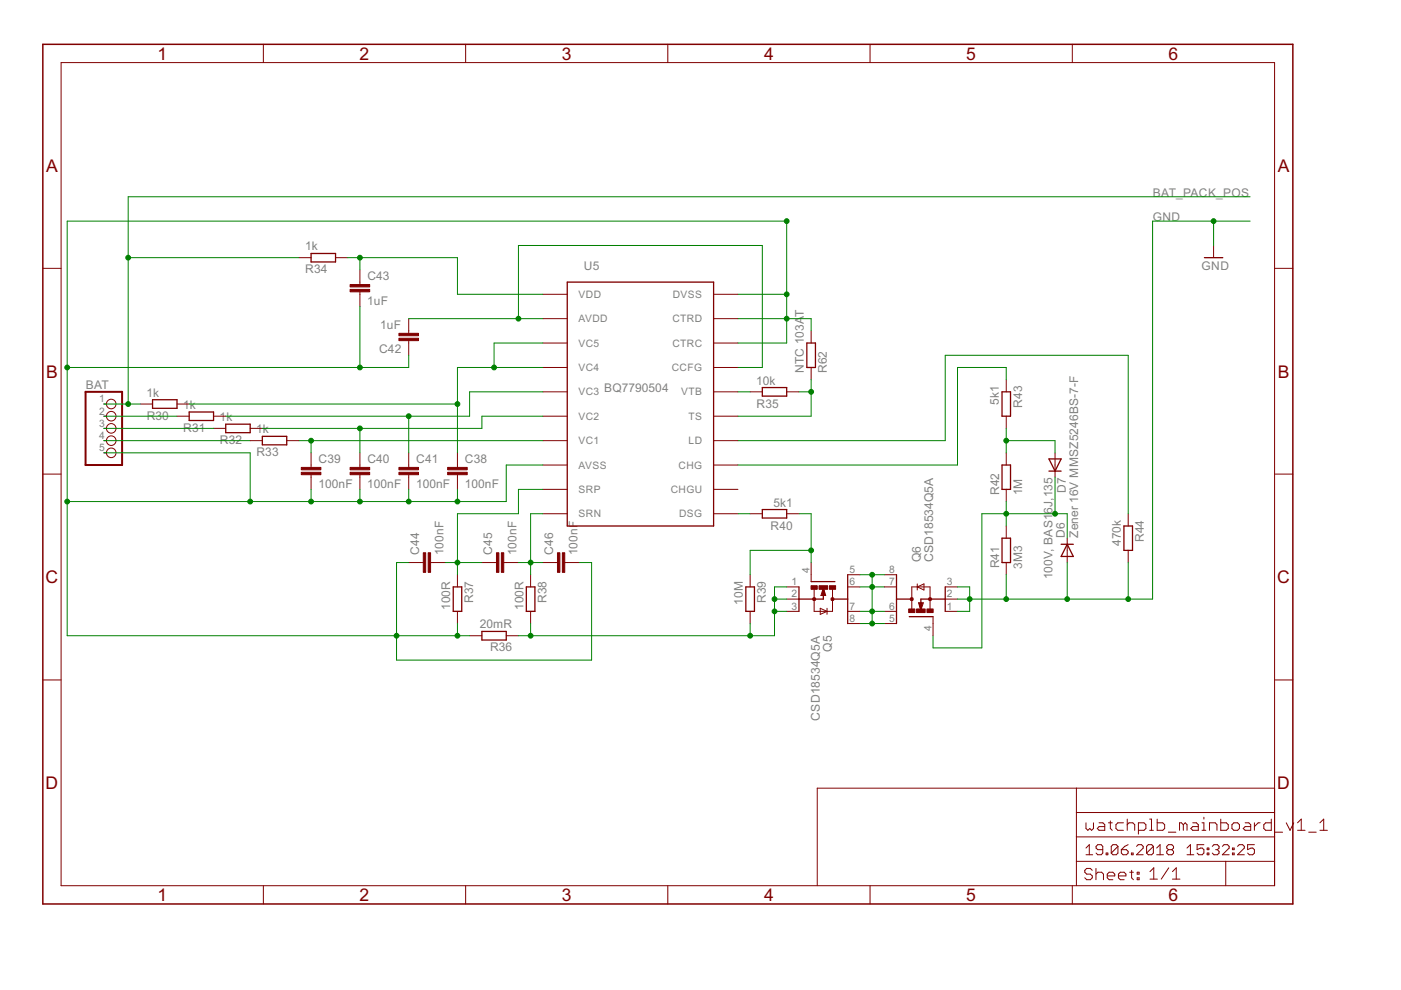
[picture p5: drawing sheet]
<svg xmlns="http://www.w3.org/2000/svg" width="297mm" height="210mm" viewBox="0 0 297 210" stroke-linecap="round" stroke-linejoin="round" font-family="sans-serif">
<g fill="none" stroke="#800000" stroke-width=".21">
<path d="M13 13.3h257.2v174.5h-257.2zM55.8 9.4v3.9M98.7 9.4v3.9M141.6 9.4v3.9M184.5 9.4v3.9M227.4 9.4v3.9M9.1 56.9h3.9M63.4 54.6h2.6M71.1 54.6h2.6M76.3 57.2v3.1M257.3 52v2.6M270.2 56.9h3.9"/>
<path d="M76.3 61.9v3.1M86.7 67.6v3.1M86.7 72.2v3.1M115.1 62.4h5.2M115.1 67.6h5.2M115.1 72.7h5.2M115.1 77.9h5.2M151.3 62.4h5.2M151.3 67.6h5.2M151.3 72.7h5.2M151.3 77.9h5.2M172 70.1v2.6"/>
<path d="M172 77.9v2.6M22 88.2h.6M22 93.4h.6M22 85.7h.6M22 90.8h.6M22 96h.6M29.8 85.7h2.5M37.5 88.2h2.6M37.5 85.7h2.6M45.3 88.2h2.6M45.3 90.8h2.6M53 93.4h2.6"/>
<path d="M53 90.8h2.6M60.8 93.4h2.6M66 96v3.1M76.3 96v3.1M86.7 96v3.1M97 96v3.1M115.1 83.1h5.2M115.1 88.2h5.2M115.1 93.4h5.2M115.1 98.6h5.2M151.3 83.1h5.2M151.3 88.2h5.2"/>
<path d="M151.3 93.4h5.2M151.3 98.6h5.2M159 83.1h2.6M166.8 83.1h2.6M213.3 80.5v2.6M213.3 88.2v2.6M213.3 96v2.6M223.7 96v5.2M9.1 100.5h3.9M66 100.7v3.1M76.3 100.7v3.1M86.7 100.7v3.1"/>
<path d="M86.7 119.3h3M91.3 119.3h3.1M97 100.7v3.1M102.2 119.3h3.1M106.8 119.3h3.1M115.1 103.8h5.2M115.1 108.9h5.2M115.1 119.3h3.1M119.7 119.3h3.2M151.3 103.8h5.2M151.3 108.9h5.2M159 108.9h2.6"/>
<path d="M166.8 108.9h2.6M172 119.3v4M213.3 103.8v2.5M213.3 111.5v2.6M213.3 119.3v2.6M226.3 114.1v5.2M239.2 108.9v2.6M239.2 116.7v2.6M270.2 100.5h3.9M97 121.9v2.5M97 129.6v2.6M99.6 134.8h2.6"/>
<path d="M107.3 134.8h2.6M112.5 121.9v2.5M112.5 129.6v2.6M159 121.9v2.5M159 129.6v2.6M166.8 127h2.6M166.8 129.6h2.6M166.8 124.4h2.6M172.5 127h.1M172.6 125v4.6h3.9v-4.6M173.9 129l1.4 .6-1.4 .7zM174.6 124.7l.5 1.6h-1z"/>
<path d="M174.6 124.7l.2 1.4M175.3 129v1.3M176.5 127h.1M179.7 129.6h2.6M179.7 124.4h2.6M179.7 121.9h2.6M179.7 132.2h2.6M187.5 129.6h2.6M187.5 124.4h2.6M187.5 121.9h2.6M187.5 132.2h2.6M193.2 127h.1"/>
<path d="M193.3 129.1v-4.7h3.9v4.7M194.5 124.4l1.4-.6v1.3zM194.5 123.8v1.3M194.7 127.8h1.1l-.6 1.5zM195 127.9l.2 1.4M197.2 127h.1M197.8 130.7v4.1M200.4 127h2.6M200.4 129.6h2.6M200.4 124.4h2.6M9.1 144.2h3.9M270.2 144.2h3.9"/>
<path d="M228.2 167.1v20.7M228.2 177.4h42M228.2 172.3h42M230.3 174.5v1.2l.4 .3 .4-.3 .3 .3 .4-.3v-1.2M230.3 179.8l.6-.7v2.1M233 174.5h.8l.4 .4v1.1h-1.2l-.4-.3 .4-.4h1.2M235 174.5h.8M235.4 174.1v1.6l.4 .3M237 179.5v1.4l-.3 .3h-.7l-.4-.3M237 179.5l-.3-.4h-.7l-.4 .4v1.4M237 179.5l-1.4 1.4M238.2 174.5h-1.2l-.4 .4v.8l.4 .3h1.2"/>
<path d="M239 174.9l.4-.4h.8l.4 .4v1.1M239 173.7v2.3M239.2 179.1l-.7 .4-.8 .6M241 179.5l.3-.4h.7l.4 .4v.3l-1.4 1.4h1.4M241.4 176h1.1l.5-.3v-.8l-.5-.4h-1.1v2.3M243.8 176h.7M243.8 173.7h.3v2.3M244.5 179.5v1.4l-.3 .3h-.7l-.4-.3M244.5 179.5l-.3-.4h-.7l-.4 .4v1.4M244.5 179.5l-1.4 1.4M245.2 179.8l.8-.7v2.1M245.3 173.7v2.3h1.2l.4-.3v-.8l-.4-.4h-1.2"/>
<path d="M247.7 176.4h1.6M250.9 174.9l-.4-.4h-.4v1.5M250.9 174.9v1.1M250.9 174.9l.4-.4 .4 .4v1.1M251.7 179.8l.7-.7v2.1M252.9 174.5h.8l.4 .4v1.1h-1.2l-.4-.3 .4-.4h1.2M254.8 174.5h.4v1.5M254.8 176h.9M255.2 173.3v.4M255.2 179.1h-1.4v1l.7-.3h.4l.3 .3v.8l-.3 .3h-.7l-.4-.3M255.9 179.8h.4v.3h-.4zM256.4 176v-1.5h1.2l.4 .4v1.1"/>
<path d="M257 179.5l.4-.4h.7l.4 .4v.3l-.4 .3M258.8 173.7v2.3h1.2l.4-.3v-.8l-.4-.4h-1.2M259.2 179.5l.3-.4h.7l.4 .4v.3l-1.4 1.4h1.4M261.3 179.8h.4v.3h-.4zM261.6 174.5h.8l.4 .4v.8l-.4 .3h-.8l-.4-.3v-.8zM262.4 179.5l.3-.4h.8l.3 .4v.3l-1.4 1.4h1.4M264 174.5h.8l.4 .4v1.1h-1.2l-.4-.3 .4-.4h1.2M266 174.5v1.5M266 179.1h-1.5v1l.7-.3h.4l.4 .3v.8l-.4 .3h-.7l-.4-.3M267.2 174.5h-.4l-.8 .8M269.5 173.7v2.3h-1.1l-.5-.3v-.8l.5-.4h1.1M270.2 167.1h-96.9v20.7"/>
<path d="M270.3 176.4h1.6M272.7 174.5l.8 1.5 .8-1.5M275.1 176h1.6M275.1 174.5l.8-.8v2.3M277.5 176.4h1.6M279.8 176h1.6M279.8 174.5l.8-.8v2.3M55.8 187.8v3.9M98.7 187.8v3.9M141.6 187.8v3.9M184.5 187.8v3.9M227.4 187.8v3.9"/>
<path d="M228.2 182.6h42M230.3 181.2h1.4M231.6 184.5l-.4-.4h-.8l-.4 .4v.4l.4 .4h.8l.4 .4v.4l-.4 .4h-.8l-.4-.4M232.4 184.1v2.4M232.4 185.3l.4-.4h.8l.4 .4v1.2M233.8 180.1h-1.1l-.3-.3v-.3l.3-.4h.8l.3 .4v1.4l-.3 .3h-.8l-.3-.3M234.5 180.9h.4v.3h-.4zM234.8 185.7h1.5v-.4l-.4-.4h-.7l-.4 .4v.8l.4 .4h.7M237.1 185.7h1.6v-.4l-.4-.4h-.8l-.4 .4v.8l.4 .4h.8M237.7 180.1h1.1l.4 .4v.4l-.4 .3h-.7l-.4-.3zM239.5 184.9h.8M239.9 180.9h.3v.3h-.3z"/>
<path d="M239.9 184.5v1.6l.4 .4M241.1 184.9h.4v.4h-.4zM241.1 186.1h.4v.4h-.4zM243.8 184.8l.8-.8v2.4M243.8 186.4h1.6M245.2 181.2h1.5M247.7 180.1l-.3 .4v.4l.3 .3h.8l.3-.3v-.4l-.3-.4M247.7 180.1l-.3-.3v-.3l.3-.4h.8l.3 .4v.3l-.3 .3M247.7 180.1h.8M247.8 184l-1.6 2.4M248.6 186.4h1.6M248.6 184.8l.8-.8v2.4"/>
<path d="M251.7 181.2h1.4M255.9 180.9h.4v.3h-.4zM257.7 180.1h.4M258.1 180.1l.4 .4v.4l-.4 .3h-.7l-.4-.3M259.9 182.6v5.2M261.3 180.9h.4v.3h-.4z"/>
<circle cx="23.6" cy="85.7" r="1.02"/>
<circle cx="23.6" cy="88.2" r="1.02"/>
<circle cx="23.6" cy="96" r="1.02"/>
<circle cx="23.6" cy="90.8" r="1.02"/>
<circle cx="23.6" cy="93.4" r="1.02"/>
</g>
<path d="M9.1 9.4h265v182.3h-265zM174.6 125.1l.2 1h-.5l.3-1.1 .2 .9M195 128.2l.2 .9 .3-1.2h-.5l.2 1.1" fill="none" stroke="#800000" stroke-width=".32"/>
<g fill="none" stroke="#800000" stroke-width=".28">
<path d="M66 53.7h5.1v1.8h-5.1zM120.3 59.8h31v51.7h-31zM255.4 54.6h3.8M171.1 72.7h1.8v5.2h-1.8zM32.3 84.8h5.2v1.8h-5.2zM40.1 87.4h5.2v1.8h-5.2zM47.9 89.9h5.1v1.8h-5.1zM55.6 92.5h5.2v1.8h-5.2zM161.6 82.2h5.2v1.8h-5.2zM212.4 83.1h1.8v5.1h-1.8zM212.4 98.6h1.8v5.2h-1.8zM222.4 97.3h2.6l-1.3 2.6z"/>
<path d="M222.4 99.9h2.6M161.6 108h5.2v1.8h-5.2zM212.4 114.1h1.8v5.2h-1.8zM225 115.4h2.6M226.3 115.4l1.3 2.6h-2.6zM238.3 111.5h1.8v5.2h-1.8zM96.1 124.4h1.8v5.2h-1.8zM102.2 133.9h5.1v1.8h-5.1zM111.6 124.4h1.8v5.2h-1.8zM158.1 124.4h1.9v5.2h-1.9zM169.4 127h3.1M169.4 124.4v5.2"/>
<path d="M172 123.3h5M174.6 124.7v2.3h-1.9M176.6 127h3.1M179.7 121.9v10.3M190.1 127h3.1M190.1 121.9v10.3M192.8 130.7h5M197.1 127h-1.9v2.3M197.3 127h3.1M200.4 124.4v5.2"/>
</g>
<path d="M18.1 83.1h7.8v15.5h-7.8z" fill="none" stroke="#800000" stroke-width=".42"/>
<g fill="#800000" stroke="#800000" stroke-width=".21">
<path d="M94.9 100.1h4.2v.5h-4.2z"/>
<path d="M94.9 99.1h4.2v.5h-4.2z"/>
<path d="M63.9 100.1h4.1v.5h-4.1z"/>
<path d="M63.9 99.1h4.1v.5h-4.1z"/>
<path d="M74.2 100.1h4.2v.5h-4.2z"/>
<path d="M74.2 99.1h4.2v.5h-4.2z"/>
<path d="M84.6 100.1h4.1v.5h-4.1z"/>
<path d="M84.6 99.1h4.1v.5h-4.1z"/>
<path d="M84.6 70.7h4.1v.5h-4.1z"/>
<path d="M84.6 71.7h4.1v.5h-4.1z"/>
<path d="M74.2 61.4h4.2v.5h-4.2z"/>
<path d="M74.2 60.3h4.2v.5h-4.2z"/>
<path d="M90.8 117.2h.5v4.1h-.5z"/>
<path d="M89.7 117.2h.6v4.1h-.6z"/>
<path d="M106.3 117.2h.5v4.1h-.5z"/>
<path d="M105.3 117.2h.5v4.1h-.5z"/>
<path d="M119.2 117.2h.5v4.1h-.5z"/>
<path d="M118.2 117.2h.5v4.1h-.5z"/>
<path d="M172 124.2h1.3v.7h-1.3z"/>
<path d="M175.9 124.2h1.3v.7h-1.3z"/>
<path d="M173.7 124.2h1.8v.7h-1.8z"/>
<path d="M196.5 129.1h1.3v.8h-1.3z"/>
<path d="M192.7 129.1h1.3v.8h-1.3z"/>
<path d="M194.3 129.1h1.9v.8h-1.9z"/>
</g>
<g fill="#800000" stroke="#800000" stroke-width=".21">
<path d="M172.4 126.8h.5v.5h-.5z" fill-rule="evenodd"/>
<path d="M197 126.8h.4v.5h-.4z" fill-rule="evenodd"/>
<circle cx="176.5" cy="127" r=".33"/>
<circle cx="193.3" cy="127" r=".33"/>
</g>
<g fill="none" stroke="#008000" stroke-width=".21">
<path d="M27.2 54.6h36.2M73.7 54.6h23.3v7.8h18.1M76.3 54.6v2.6M257.3 46.9v5.1M265 46.9h-20.6v80.1h-41.4M265 41.7h-237.8v44M76.3 65v12.9M86.7 75.3v2.6h-72.5M86.7 67.6h28.4M109.9 67.6v-15.6h51.7v25.9h-5.1M115.1 77.9h-18.1v18.1M115.1 72.7h-10.3v5.2"/>
<path d="M156.5 72.7h10.3v-25.8h-152.6v87.9h85.4M156.5 62.4h10.3M156.5 67.6h15.5v2.5M22 85.7h7.8M22 88.2h15.5M22 90.8h23.3M22 93.4h31M22 96h31v10.3M40.1 85.7h56.9M63.4 93.4h51.7M66 93.4v2.6M76.3 90.8v5.2"/>
<path d="M86.7 88.2v7.8M115.1 83.1h-15.5v5.1h-51.7M115.1 88.2h-12.9v2.6h-46.6M115.1 98.6h-7.8v7.7h-93.1M156.5 93.4h43.9v-18.1h38.8v33.6M156.5 83.1h2.5M169.4 83.1h2.6M172 80.5v7.7h-15.5M213.3 80.5v-2.6h-10.3v20.7h-46.5M213.3 90.8v5.2M213.3 93.4h10.4v2.6M66 103.8v2.5"/>
<path d="M76.3 103.8v2.5M86.7 103.8v2.5M86.7 119.3h-2.6v20.7h41.3v-20.7h-2.5M94.4 119.3h7.8M97 103.8v2.5M109.9 119.3h5.2M115.1 103.8h-5.2v5.1h-12.9v13M115.1 108.9h-2.6v13M156.5 108.9h2.5M169.4 108.9h2.6v10.4M172 116.7h-13v5.2M213.3 106.3v5.2"/>
<path d="M223.7 101.2v7.7M226.3 114.1v-5.2h-18.1v28.5h-10.4v-2.6M226.3 119.3v7.7M239.2 119.3v7.7M97 132.2v2.6M112.5 132.2v2.6M159 132.2v2.6M164.2 129.6h2.6M164.2 127h2.6M166.8 124.4h-2.6v10.4h-54.3M182.3 129.6h5.2M182.3 124.4h5.2"/>
<path d="M182.3 121.9h5.2M182.3 132.2h5.2M184.9 121.9v10.3M203 124.4h2.6v5.2h-2.6M213.3 121.9v5.1"/>
</g>
<g fill="#008000" stroke="#008000" stroke-width=".21">
<circle cx="205.6" cy="127" r=".51"/>
<circle cx="213.3" cy="127" r=".51"/>
<circle cx="226.3" cy="127" r=".51"/>
<circle cx="239.2" cy="127" r=".51"/>
<circle cx="257.3" cy="46.9" r=".51"/>
<circle cx="27.2" cy="85.7" r=".51"/>
<circle cx="27.2" cy="54.6" r=".51"/>
<circle cx="66" cy="93.4" r=".51"/>
<circle cx="76.3" cy="90.8" r=".51"/>
<circle cx="86.7" cy="88.2" r=".51"/>
<circle cx="97" cy="85.7" r=".51"/>
<circle cx="104.8" cy="77.9" r=".51"/>
<circle cx="76.3" cy="54.6" r=".51"/>
<circle cx="66" cy="106.3" r=".51"/>
<circle cx="76.3" cy="106.3" r=".51"/>
<circle cx="86.7" cy="106.3" r=".51"/>
<circle cx="97" cy="106.3" r=".51"/>
<circle cx="53" cy="106.3" r=".51"/>
<circle cx="14.2" cy="77.9" r=".51"/>
<circle cx="166.8" cy="62.4" r=".51"/>
<circle cx="166.8" cy="67.6" r=".51"/>
<circle cx="166.8" cy="46.9" r=".51"/>
<circle cx="97" cy="134.8" r=".51"/>
<circle cx="14.2" cy="106.3" r=".51"/>
<circle cx="84.1" cy="134.8" r=".51"/>
<circle cx="76.3" cy="77.9" r=".51"/>
<circle cx="109.9" cy="67.6" r=".51"/>
<circle cx="172" cy="83.1" r=".51"/>
<circle cx="112.5" cy="134.8" r=".51"/>
<circle cx="164.2" cy="127" r=".51"/>
<circle cx="164.2" cy="129.6" r=".51"/>
<circle cx="159" cy="134.8" r=".51"/>
<circle cx="112.5" cy="119.3" r=".51"/>
<circle cx="97" cy="119.3" r=".51"/>
<circle cx="184.9" cy="129.6" r=".51"/>
<circle cx="184.9" cy="124.4" r=".51"/>
<circle cx="184.9" cy="121.9" r=".51"/>
<circle cx="184.9" cy="132.2" r=".51"/>
<circle cx="172" cy="116.7" r=".51"/>
<circle cx="213.3" cy="108.9" r=".51"/>
<circle cx="223.7" cy="108.9" r=".51"/>
<circle cx="213.3" cy="93.4" r=".51"/>
</g>
<g font-size="4.1" fill="#800000">
<text x="33.4" y="12.7">1</text>
<text x="76.2" y="12.7">2</text>
<text x="119.1" y="12.7">3</text>
<text x="162" y="12.7">4</text>
<text x="204.9" y="12.7">5</text>
<text x="247.8" y="12.7">6</text>
<text x="9.8" y="36.4">A</text>
<text x="270.9" y="36.4">A</text>
<text x="9.8" y="80">B</text>
<text x="270.9" y="80">B</text>
<text x="9.7" y="123.7">C</text>
<text x="270.8" y="123.7">C</text>
<text x="9.7" y="167.3">D</text>
<text x="270.8" y="167.3">D</text>
<text x="33.4" y="191.1">1</text>
<text x="76.2" y="191.1">2</text>
<text x="119.1" y="191.1">3</text>
<text x="162" y="191.1">4</text>
<text x="204.9" y="191.1">5</text>
<text x="247.8" y="191.1">6</text>
</g>
<g font-size="2.9" fill="#808080">
<text x="195.2" y="119.2" transform="rotate(-90 195.2 119.2)">Q6</text>
<text x="197.8" y="119.2" transform="rotate(-90 197.8 119.2)">CSD18534Q5A</text>
<text x="176.4" y="138.3" transform="rotate(-90 176.4 138.3)">Q5</text>
<text x="173.8" y="152.8" transform="rotate(-90 173.8 152.8)">CSD18534Q5A</text>
</g>
<g font-size="2.8" fill="#808080">
<text x="244.4" y="41.7">BAT_PACK_POS</text>
<text x="244.4" y="46.9">GND</text>
<text x="64.7" y="53.1">1k</text>
<text x="64.7" y="58">R34</text>
<text x="77.9" y="59.4">C43</text>
<text x="123.8" y="57.2">U5</text>
<text x="254.8" y="57.2">GND</text>
<text x="77.9" y="64.6">1uF</text>
<text x="80.6" y="69.8">1uF</text>
<text x="170.4" y="67.1" transform="rotate(-90 170.4 67.1)">T</text>
<text x="80.4" y="74.9">C42</text>
<text x="18.2" y="82.4">BAT</text>
<text x="128.1" y="83.1">BQ7790504</text>
<text x="160.3" y="81.5">10k</text>
<text x="170.4" y="79.2" transform="rotate(-90 170.4 79.2)">NTC 103A</text>
<text x="175.3" y="79.2" transform="rotate(-90 175.3 79.2)">R62</text>
<text x="31.1" y="84.1">1k</text>
<text x="31.1" y="89">R30</text>
<text x="38.8" y="86.7">1k</text>
<text x="46.6" y="89.3">1k</text>
<text x="160.4" y="86.4">R35</text>
<text x="211.8" y="85.9" transform="rotate(-90 211.8 85.9)">5k1</text>
<text x="216.7" y="86.5" transform="rotate(-90 216.7 86.5)">R43</text>
<text x="38.9" y="91.6">R31</text>
<text x="46.6" y="94.2">R32</text>
<text x="54.3" y="91.9">1k</text>
<text x="54.4" y="96.8">R33</text>
<text x="67.6" y="98.2">C39</text>
<text x="77.9" y="98.2">C40</text>
<text x="88.2" y="98.2">C41</text>
<text x="98.6" y="98.2">C38</text>
<text x="67.5" y="103.4">100nF</text>
<text x="77.9" y="103.4">100nF</text>
<text x="88.2" y="103.4">100nF</text>
<text x="98.5" y="103.4">100nF</text>
<text x="164" y="107.4">5k1</text>
<text x="211.8" y="105" transform="rotate(-90 211.8 105)">R42</text>
<text x="216.7" y="105.1" transform="rotate(-90 216.7 105.1)">1M</text>
<text x="226" y="104.5" transform="rotate(-90 226 104.5)">D7</text>
<text x="163.4" y="112.3">R40</text>
<text x="223.2" y="108.9" transform="rotate(-90 223.2 108.9)">6J,135</text>
<text x="88.8" y="117.7" transform="rotate(-90 88.8 117.7)">C44</text>
<text x="94" y="117.7" transform="rotate(-90 94 117.7)">100nF</text>
<text x="104.4" y="117.7" transform="rotate(-90 104.4 117.7)">C45</text>
<text x="109.5" y="117.7" transform="rotate(-90 109.5 117.7)">100nF</text>
<text x="117.3" y="117.7" transform="rotate(-90 117.3 117.7)">C46</text>
<text x="122.5" y="117.7" transform="rotate(-90 122.5 117.7)">100nF</text>
<text x="225.8" y="114.1" transform="rotate(-90 225.8 114.1)">D6</text>
<text x="228.6" y="114.1" transform="rotate(-90 228.6 114.1)">Zener 16V MMSZ5246BS-7-F</text>
<text x="237.7" y="115.7" transform="rotate(-90 237.7 115.7)">470k</text>
<text x="242.5" y="114.9" transform="rotate(-90 242.5 114.9)">R44</text>
<text x="211.8" y="120.5" transform="rotate(-90 211.8 120.5)">R41</text>
<text x="216.7" y="120.6" transform="rotate(-90 216.7 120.6)">3M3</text>
<text x="223.2" y="122.9" transform="rotate(-90 223.2 122.9)">100V, BAS1</text>
<text x="95.5" y="129.3" transform="rotate(-90 95.5 129.3)">100R</text>
<text x="100.3" y="127.9" transform="rotate(-90 100.3 127.9)">R37</text>
<text x="111" y="129.3" transform="rotate(-90 111 129.3)">100R</text>
<text x="115.9" y="127.9" transform="rotate(-90 115.9 127.9)">R38</text>
<text x="157.5" y="128.2" transform="rotate(-90 157.5 128.2)">10M</text>
<text x="162.4" y="127.9" transform="rotate(-90 162.4 127.9)">R39</text>
<text x="101.7" y="133.2">20mR</text>
<text x="103.9" y="138.1">R36</text>
</g>
<g font-size="2.4" fill="#808080">
<text x="122.7" y="63.2">VDD</text>
<text x="142.7" y="63.2">DVSS</text>
<text x="122.7" y="68.3">AVDD</text>
<text x="142.6" y="68.3">CTRD</text>
<text x="122.7" y="73.5">VC5</text>
<text x="142.6" y="73.5">CTRC</text>
<text x="122.7" y="78.7">VC4</text>
<text x="122.7" y="83.9">VC3</text>
<text x="142.5" y="78.7">CCFG</text>
<text x="144.4" y="83.8">VTB</text>
<text x="21" y="85.3">1</text>
<text x="21" y="87.9">2</text>
<text x="122.7" y="89">VC2</text>
<text x="146" y="89">TS</text>
<text x="21" y="90.5">3</text>
<text x="21" y="93.1">4</text>
<text x="21" y="95.6">5</text>
<text x="122.7" y="94.2">VC1</text>
<text x="146" y="94.2">LD</text>
<text x="122.7" y="99.4">AVSS</text>
<text x="143.9" y="99.4">CHG</text>
<text x="122.7" y="104.5">SRP</text>
<text x="142.2" y="104.5">CHGU</text>
<text x="122.7" y="109.7">SRN</text>
<text x="144" y="109.7">DSG</text>
<text x="167.8" y="124.1">1</text>
<text x="171.6" y="121.5" transform="rotate(-90 171.6 121.5)">4</text>
<text x="180.1" y="121.5">5</text>
<text x="180.1" y="124.1">6</text>
<text x="188.5" y="124.1">7</text>
<text x="188.5" y="121.5">8</text>
<text x="200.8" y="124.1">3</text>
<text x="167.8" y="126.7">2</text>
<text x="167.8" y="129.3">3</text>
<text x="180.1" y="129.3">7</text>
<text x="180.1" y="131.8">8</text>
<text x="188.5" y="131.8">5</text>
<text x="188.5" y="129.3">6</text>
<text x="200.8" y="129.3">1</text>
<text x="200.8" y="126.7">2</text>
<text x="197.5" y="133.8" transform="rotate(-90 197.5 133.8)">4</text>
</g>
</svg>
